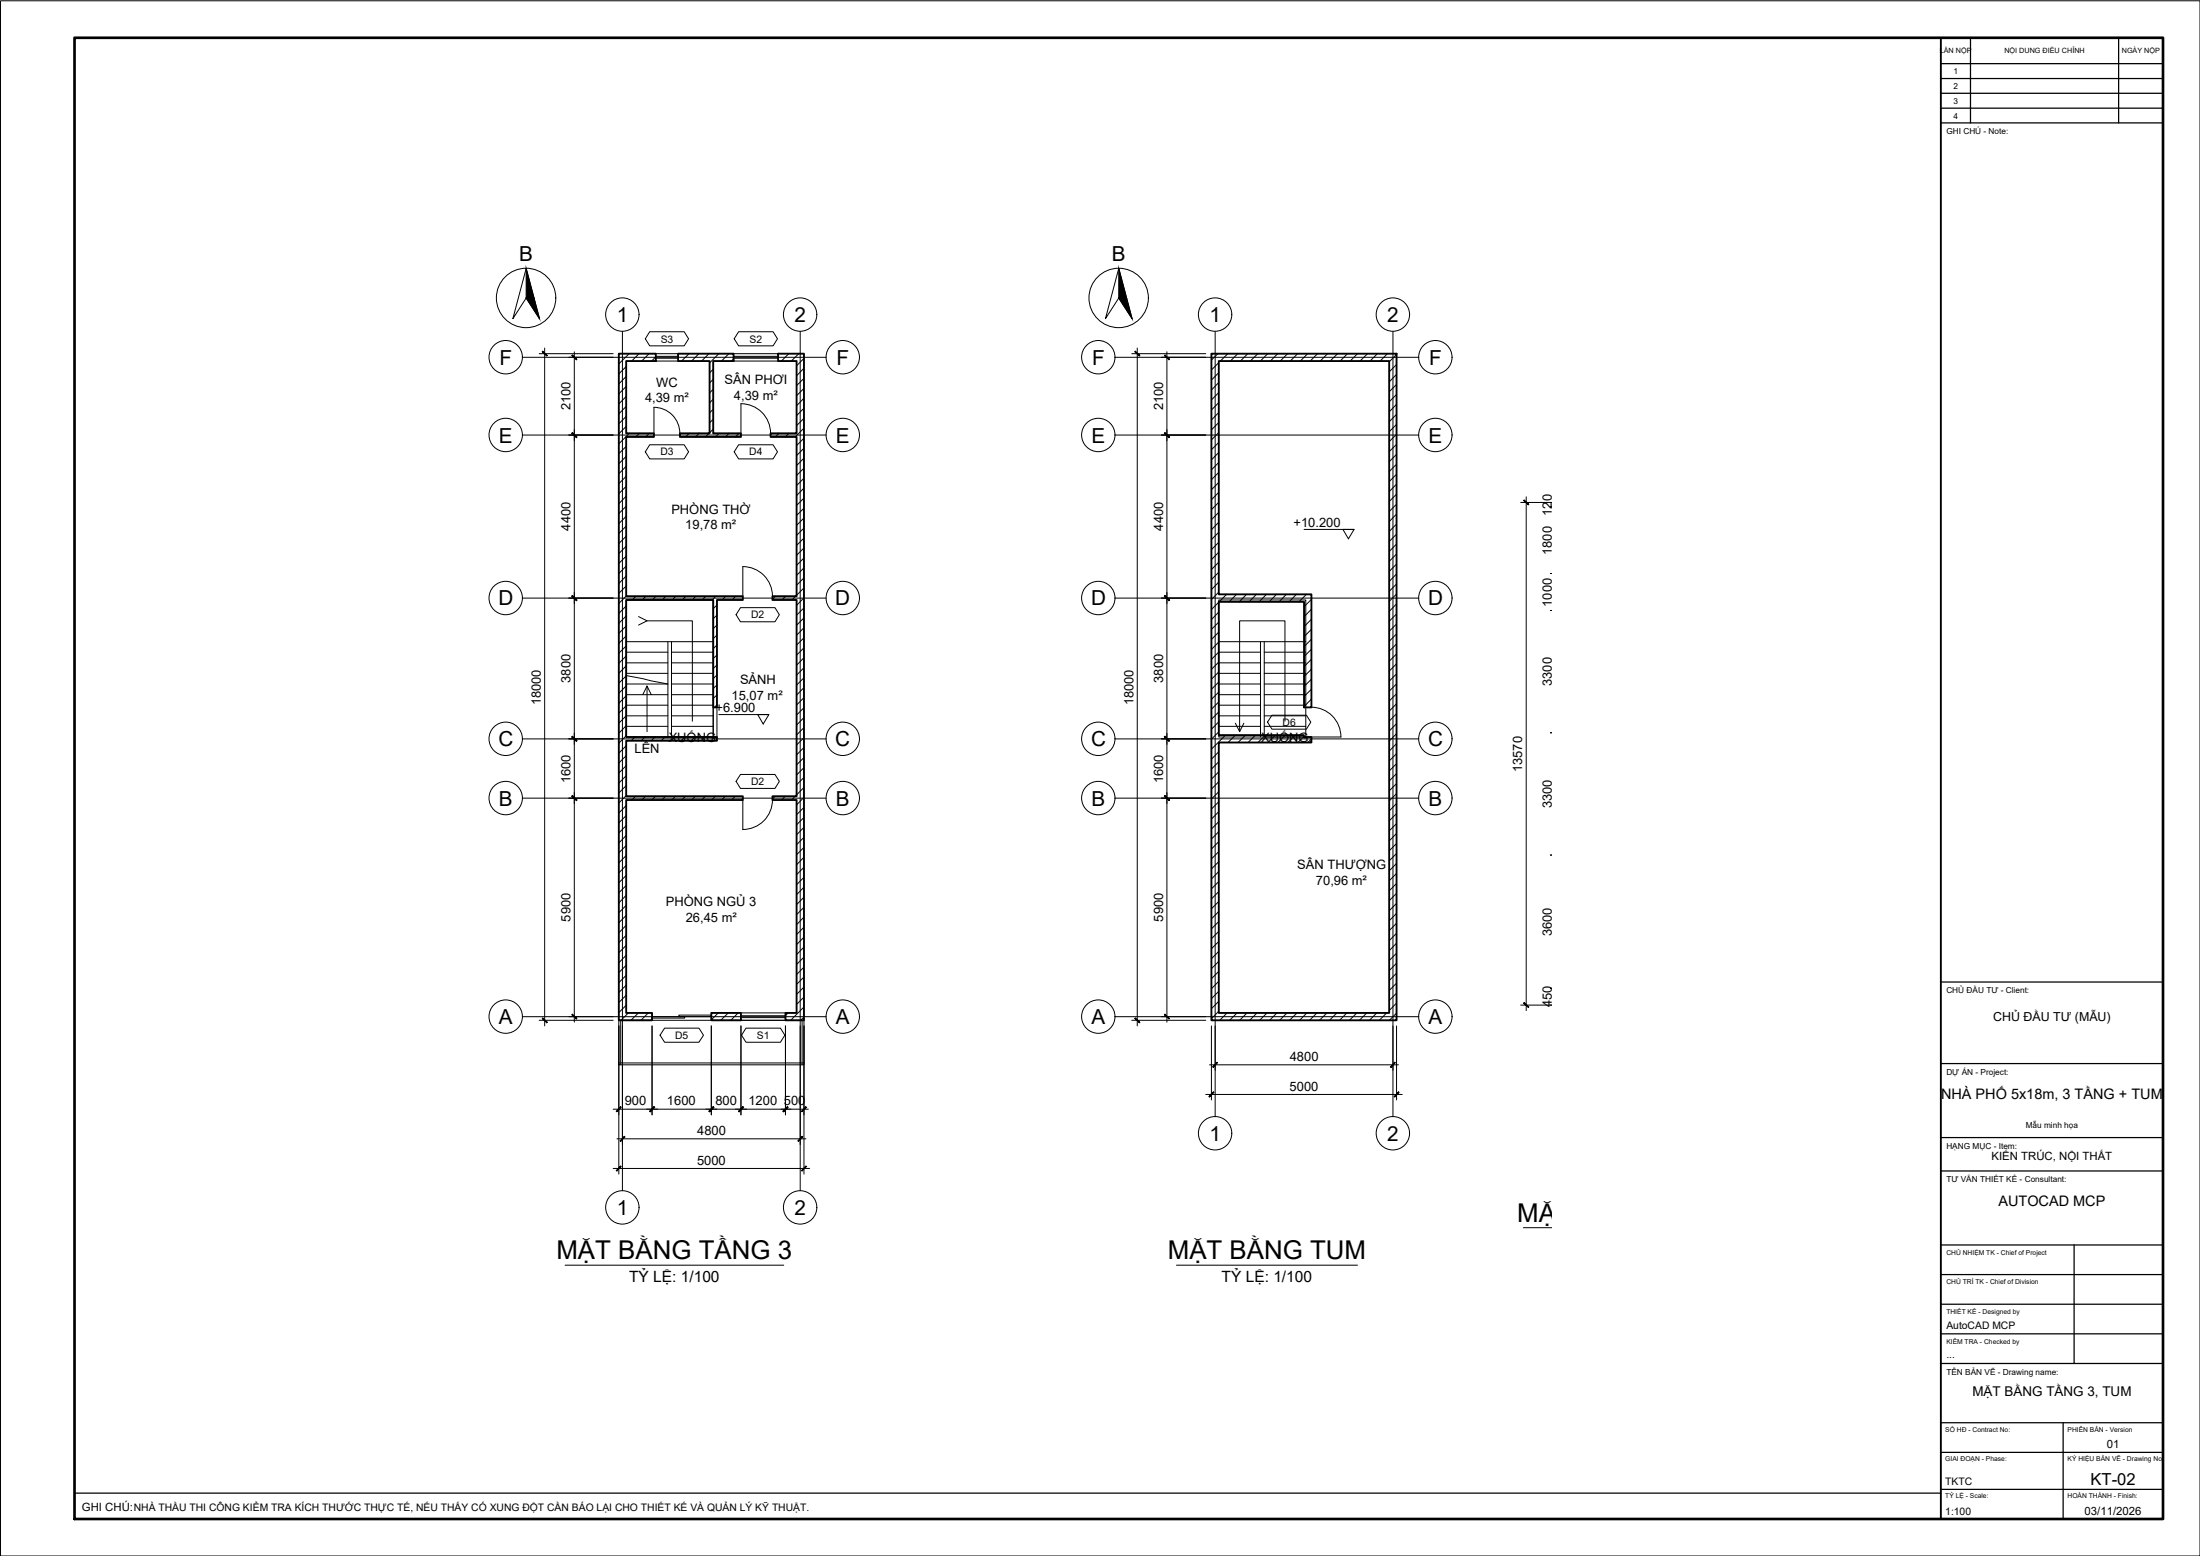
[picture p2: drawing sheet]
<svg xmlns="http://www.w3.org/2000/svg" width="594mm" height="420mm" viewBox="0 0 594 420" stroke-linecap="round" stroke-linejoin="round" font-family="sans-serif">
<!-- layer: A-WALL -->
<path d="M167.1 95.5h10v2h-8v19.5h7.5v1h-7.5v43h31.5v1h-7v29h-1v-29h-23.5v37h24.5v1h-24.5v15h31.5v1h-31.5v57.5h7v2h-9zM183.1 95.5h15v2h-5.5v19.5h7.5v1h-16.5v-1h8v-19.5h-8.5zM210.1 95.5h7v180h-5v-2h3v-57.5h-6.5v-1h6.5v-53h-6.5v-1h6.5v-43h-7v-1h7v-19.5h-5zM327.1 95.5h50v180h-50zM329.1 97.5h46v176h-46v-73h25v-1.5h-2v-.5h-23v-36h23v28.5h2v-30.5h-25zM192.1 273.5h8v2h-8z" fill="none" stroke="#000" stroke-width=".51"/>
<!-- layer: A-WALL-PATT -->
<g fill="none" stroke="#000" stroke-width=".27">
<path d="M167.2 95.5l-.1 .1M169.1 99l-2 2M169.9 95.5l-2.8 2.8M172.6 95.5l-2 2M175.3 95.5l-2 2M177.1 96.4l-1.1 1.1M183.4 95.5l-.3 .3M186.1 95.5l-2.1 2M188.7 95.5l-2 2M191.4 95.5l-1.9 2M192.6 99.7l-1 1M194.1 95.5l-2.5 2.5"/>
<path d="M196.8 95.5l-2 2M198.1 96.9l-.6 .6M210.3 95.5l-.2 .2M213 95.5l-2 2M215.7 95.5l-2 2M217.1 96.8l-2 2M217.1 99.4l-2 2.1M328.9 95.5l-1.8 1.7M329.1 97.9l-2 2M331.6 95.5l-2.1 2M334.2 95.5l-2 2M336.9 95.5l-1.9 2"/>
<path d="M339.7 95.5l-2.1 2M342.3 95.5l-2 2M345 95.5l-2 2M347.7 95.5l-2 2M350.4 95.5l-2 2M353.1 95.5l-2 2M355.8 95.5l-2 2M358.5 95.5l-2 2M361.2 95.5l-2 2M363.9 95.5l-2 2M366.6 95.5l-2 2M369.3 95.5l-2 2"/>
<path d="M372 95.5l-2 2M374.7 95.5l-2 2M377.1 95.7l-2 2M377.1 98.4l-2 2M169.1 101.6l-2 2.1M169.1 104.4l-2 1.9M169.1 107.1l-2 2M169.1 109.7l-2 2.1M169.1 112.4l-2 2M169.1 115.1l-2 2M169.9 117l-2.8 2.8M172.6 117l-1 1"/>
<path d="M175.3 117l-1 1M186.1 117l-1 1M188.8 117l-1 1M191.5 117l-1 1M192.6 102.4l-1 1M192.6 105.1l-1 1M192.6 107.8l-1 1M192.6 110.5l-1 1M192.6 113.2l-1 1M192.6 115.9l-1 1M194.2 117l-1 1M196.9 117l-1 1"/>
<path d="M199.6 117l-1 1M210.4 117l-1 1M213 117l-.9 1M217.1 102.2l-2 1.9M217.1 104.9l-2 1.9M217.1 107.5l-2 2.1M217.1 110.2l-2 2M217.1 112.9l-2 2M217.1 115.6l-2.4 2.4M217.1 118.3l-2 2M329.1 106l-2 2M329.1 108.7l-2 2"/>
<path d="M329.1 116.8l-2 2M329.1 100.6l-2 2M329.1 103.3l-2 2M329.1 111.4l-2 2M329.1 114.1l-2 2M329.1 119.5l-2 2M377.1 106.5l-2 2M377.1 101.1l-2 2M377.1 103.8l-2 2M377.1 109.2l-2 2M377.1 111.9l-2 2M377.1 114.6l-2 2"/>
<path d="M377.1 117.3l-2 2M377.1 120l-2 2M169.1 120.5l-2 2M169.1 123.2l-2 2M169.1 125.9l-2 2M169.1 128.6l-2 2M169.1 131.3l-2 2M169.1 134l-2 2M169.1 136.7l-2 2M169.1 139.4l-2 2M217.1 121l-2 2M217.1 123.7l-2 2"/>
<path d="M217.1 126.4l-2 2M217.1 129.1l-2 2M217.1 131.8l-2 2M217.1 134.5l-2 2M217.1 137.2l-2 2M217.1 139.9l-2 2M329.1 122.2l-2 2M329.1 130.3l-2 1.9M329.1 132.9l-2 2.1M329.1 124.9l-2 2M329.1 127.6l-2 1.9M329.1 135.6l-2 2"/>
<path d="M329.1 138.3l-2 2M377.1 122.7l-2 2M377.1 125.3l-2 2M377.1 128.1l-2 1.9M377.1 130.7l-2 2.1M377.1 133.4l-2 2M377.1 136.1l-2 2M377.1 138.8l-2 2M169.1 142.1l-2 2M169.1 144.8l-2 2M169.1 147.5l-2 2M169.1 150.2l-2 1.9"/>
<path d="M169.1 152.9l-2 2M169.1 155.5l-2 2.1M169.1 158.2l-2 2M217.1 142.6l-2 2M217.1 145.3l-2 2M217.1 148l-2 1.9M217.1 150.7l-2 2M217.1 153.3l-2 2.1M217.1 156l-2 2M217.1 158.8l-2 1.9M329.1 146.4l-2 2M329.1 154.5l-2 2"/>
<path d="M329.1 159.9l-2 2M329.1 141l-2 2M329.1 143.7l-2 2M329.1 149.1l-2 2M329.1 151.8l-2 2M329.1 157.2l-2 2M377.1 141.5l-2 2M377.1 144.2l-2 2M377.1 146.9l-2 2M377.1 149.6l-2 2M377.1 152.3l-2 2M377.1 155l-2 2"/>
<path d="M377.1 157.7l-2 2M169.1 161l-2 1.9M169.1 163.6l-2 2.1M169.1 166.3l-2 2M169.1 169l-2 2M169.1 171.7l-2 2M169.1 174.4l-2 2M169.1 177.1l-2 2M169.1 179.8l-2 2M171.7 161l-1 1M174.4 161l-1 1M177.1 161l-1 1"/>
<path d="M179.8 161l-1 1M182.5 161l-1 1M185.2 161l-1 1M187.9 161l-1 1M190.6 161l-1 1M193.3 161l-1 1M193.6 163.4l-1 1M193.6 166.1l-1 1M193.6 168.8l-1 1M193.6 171.5l-1 1M193.6 174.2l-1 1M193.6 176.9l-1 .9"/>
<path d="M193.6 179.5l-1 1.1M196 161l-1 1M198.7 161l-1 1M200.6 161.8l-.2 .2M209.4 161l-.8 .8M212.1 161l-1 1M214.9 161l-1.1 1M217.1 161.4l-2 2M217.1 164.1l-2 2M217.1 166.8l-2 2M217.1 169.5l-2 2M217.1 172.2l-2 2"/>
<path d="M217.1 174.9l-2 2M217.1 177.6l-2 2M329.1 162.6l-2 2M329.1 165.3l-2 2M329.1 168l-2 2M329.1 170.7l-2 2M329.1 173.4l-2 2M329.1 176.1l-2 2M329.1 178.8l-2 2M331.2 160.5l-2 2M333.9 160.5l-2 2M336.6 160.5l-2 2"/>
<path d="M339.3 160.5l-2 2M342 160.5l-2 2M344.7 160.5l-2 2M347.4 160.5l-2 2M350.1 160.5l-2 2M352.8 160.5l-2.1 2M354.1 161.8l-2 2M354.1 164.5l-2 2M354.1 167.2l-2 2M354.1 169.9l-2 2M354.1 172.6l-2 2M354.1 175.3l-2 2"/>
<path d="M354.1 178l-2 2M377.1 160.4l-2 2M377.1 163.1l-2 2M377.1 165.8l-2 2M377.1 168.5l-2 2M377.1 171.2l-2 2M377.1 173.9l-2 2M377.1 176.6l-2 2M377.1 179.2l-2 2M169.1 182.5l-2 2M169.1 185.2l-2 2M169.1 187.9l-2 2"/>
<path d="M169.1 190.6l-2 2M169.1 193.3l-2 2M169.1 196l-2 2M169.1 198.7l-2 2M171.5 199l-1.1 1M174.1 199l-.9 1M176.8 199l-1 1M179.5 199l-1 1M182.2 199l-1 1M184.9 199l-1 1M187.6 199l-1 1M190.3 199l-1 1"/>
<path d="M193 199l-1 1M193.6 182.2l-1 1.1M193.6 185l-1 .9M193.6 187.6l-1 1M193.6 190.3l-.7 .7M217.1 180.3l-2 2M217.1 183l-2 2M217.1 185.7l-2 2M217.1 188.4l-2 2M217.1 191.1l-2 2M217.1 193.8l-2 2M217.1 196.5l-2 2"/>
<path d="M217.1 199.2l-2 2M329.1 181.4l-2 2M329.1 184.2l-2 1.9M329.1 186.9l-2 1.9M329.1 189.5l-2 2M329.1 192.2l-2 2M329.1 194.9l-2 2M329.1 197.6l-2 2M330.9 198.5l-3.8 3.8M333.6 198.5l-2 2M336.3 198.5l-2 2M339 198.5l-2 2"/>
<path d="M341.7 198.5l-2 2M344.4 198.5l-2 2M347.1 198.5l-2 2M349.8 198.5l-2 2M352.1 198.9l-1.6 1.6M354.1 180.7l-2 2M354.1 183.4l-2 2M354.1 186.1l-2 2M354.1 188.8l-2 2M354.1 199.6l-.9 .9M377.1 181.9l-2 2M377.1 184.7l-2 1.9"/>
<path d="M377.1 187.3l-2 2M377.1 190l-2 2M377.1 192.7l-2 2M377.1 195.4l-2 2M377.1 198.1l-2 2M169.1 201.4l-2 2M169.1 204l-2 2M169.1 206.8l-2 1.9M169.1 209.5l-2 2M169.1 212.1l-2 2M169.1 214.8l-2 2M169.1 217.5l-2 2"/>
<path d="M171.6 215l-1 1M174.3 215l-1 1M177 215l-1 1M179.7 215l-1 1M182.4 215l-1 1M185.1 215l-1 1M187.8 215l-1 1M190.5 215l-1 1M193.2 215l-1 1M195.8 215l-.9 1M198.6 215l-1.1 1M200.6 215.6l-.3 .4"/>
<path d="M209.4 215l-.8 .7M212 215l-1 1M214.7 215l-1 1M217.1 201.8l-2 2M217.1 204.6l-2 1.9M217.1 207.3l-2 2M217.1 209.9l-2 2M217.1 212.6l-2 2M217.1 215.3l-2 2M217.1 218l-2 2M329.1 203l-2 2M329.1 205.7l-2 2"/>
<path d="M329.1 208.4l-2 2M329.1 211.1l-2 2M329.1 213.8l-2 2M329.1 216.5l-2 2M329.1 219.2l-2 2M377.1 200.8l-2 2M377.1 203.5l-2 2M377.1 206.2l-2 2M377.1 208.9l-2 2M377.1 211.6l-2 2M377.1 214.3l-2 2M377.1 217l-2 2"/>
<path d="M377.1 219.7l-2 2M169.1 220.2l-2 2M169.1 222.9l-2 2M169.1 225.6l-2 2M169.1 228.3l-2 2M169.1 231l-2 2M169.1 233.7l-2 2M169.1 236.4l-2 2M169.1 239.1l-2 2M217.1 220.7l-2 2M217.1 223.4l-2 2M217.1 226.1l-2 2"/>
<path d="M217.1 228.8l-2 2M217.1 231.5l-2 2M217.1 234.2l-2 2M217.1 236.9l-2 2M217.1 239.6l-2 2M329.1 221.9l-2 2M329.1 224.6l-2 2M329.1 227.2l-2 2.1M329.1 230l-2 1.9M329.1 232.7l-2 2M329.1 235.3l-2 2.1M329.1 238l-2 2"/>
<path d="M377.1 222.4l-2 2M377.1 225l-2 2.1M377.1 227.8l-2 1.9M377.1 230.5l-2 2M377.1 233.1l-2 2.1M377.1 235.8l-2 2M377.1 238.5l-2 2M169.1 241.8l-2 2M169.1 244.5l-2 2M169.1 247.2l-2 2M169.1 249.9l-2 2M169.1 252.6l-2 2"/>
<path d="M169.1 255.3l-2 2M169.1 257.9l-2 2.1M217.1 242.3l-2 2M217.1 245l-2 2M217.1 247.7l-2 2M217.1 250.4l-2 1.9M217.1 253.1l-2 2M217.1 255.7l-2 2.1M217.1 258.4l-2 2M329.1 240.7l-2 2M329.1 243.4l-2 2M329.1 246.1l-2 2"/>
<path d="M329.1 248.8l-2 2M329.1 251.5l-2 2M329.1 254.2l-2 2M329.1 256.9l-2 2M329.1 259.6l-2 2M377.1 241.2l-2 2M377.1 243.9l-2 2M377.1 246.6l-2 2M377.1 249.3l-2 2M377.1 252l-2 2M377.1 254.7l-2 2M377.1 257.4l-2 2"/>
<path d="M169.1 260.6l-2 2M169.1 263.4l-2 1.9M169.1 266l-2 2M169.1 268.7l-2 2M169.1 271.4l-2 2M169.7 273.5l-2 2M172.4 273.5l-2 2M175.1 273.5l-2 2M176.1 275.2l-.3 .3M193.9 273.5l-1.8 1.9M196.7 273.5l-2.1 2M199.3 273.5l-2 2"/>
<path d="M200.1 275.5h-.1M212.8 273.5l-.7 .7M217.1 261.2l-2 1.9M217.1 263.8l-2 2M217.1 266.5l-2 2M217.1 269.2l-2 2M217.1 271.9l-3.6 3.6M217.1 274.6l-.9 .9M329.1 262.3l-2 2M329.1 265l-2 2M329.1 267.7l-2 2M329.1 270.4l-2 2"/>
<path d="M329.1 273.1l-2 2M331.4 273.5l-2 2M334.1 273.5l-2.1 2M336.7 273.5l-2 2M339.4 273.5l-1.9 2M342.2 273.5l-2.1 2M344.8 273.5l-2 2M347.5 273.5l-2 2M350.2 273.5l-2 2M352.9 273.5l-2 2M355.6 273.5l-2 2M358.3 273.5l-2 2"/>
<path d="M361 273.5l-2 2M363.7 273.5l-2 2M366.4 273.5l-2 2M369.1 273.5l-2 2M371.8 273.5l-2 2M374.5 273.5l-2 2M377.1 260.1l-2 2M377.1 262.8l-2 2M377.1 265.5l-2 2M377.1 268.2l-2 2M377.1 270.8l-2 2.1M377.1 273.6l-1.9 1.9"/>
</g>
<!-- layer: A-DOOR -->
<path d="M176.6 110a7 7 0 0 1 7 7M176.6 110v7M200.1 109a8 8 0 0 1 8 8M200.1 109v8M208.6 161a8 8 0 0 0-8-8v8M354.1 191a8 8 0 0 1 8 8h-8M208.6 216a8 8 0 0 1-8 8v-8M176.1 274.5h8.8v.4h-8.8zM183.3 274.1h8.8v.4h-8.8z" fill="none" stroke="#000" stroke-width=".27"/>
<!-- layer: A-ANNO-TEXT -->
<path d="M175.4 89.6h9.4l1.1 1.9-1.1 1.9h-9.4l-1.1-1.9zM199.4 89.6h9.4l1.1 1.9-1.1 1.9h-9.4l-1.1-1.9zM175.4 120.1h9.4l1.1 1.9-1.1 1.9h-9.4l-1.1-1.9zM199.4 120.1h9.4l1.1 1.9-1.1 1.9h-9.4l-1.1-1.9zM200 164.1h9.3l1.2 1.9-1.2 1.9h-9.3l-1.2-1.9zM343.5 193.1h9.3l1.2 1.9-1.2 1.9h-9.3l-1.2-1.9zM200 209.1h9.3l1.2 1.9-1.2 1.9h-9.3l-1.2-1.9zM179.5 277.6h9.2l1.3 1.9-1.3 1.9h-9.2l-1.3-1.9zM201.4 277.6h9.3l1.2 1.9-1.2 1.9h-9.3l-1.1-1.9zM411.4 331.5h7.7M152.6 341.6h59M317.7 341.6h48.9" fill="none" stroke="#000" stroke-width=".27"/>
<!-- layer: A-GLAZ -->
<path d="M177.1 95.5h6M177.1 97.5h6M177.1 96.2h6M177.1 96.7h6M198.1 95.5h12M198.1 97.5h12M198.1 96.2h12M198.1 96.7h12M200.1 275.5h12M200.1 273.5h12M200.1 274.8h12M200.1 274.3h12" fill="none" stroke="#000" stroke-width=".27"/>
<!-- layer: A-OPEN -->
<path d="M192.6 191v8M193.6 191v8" fill="none" stroke="#000" stroke-width=".27"/>
<!-- layer: A-ANNO-DIMS -->
<g fill="none" stroke="#000" stroke-width=".27">
<path d="M145.6 95.5h20M147.1 94v183M153.6 96.5h12M155.1 95v181M305.6 95.5h20M307.1 94v183M313.6 96.5h12M315.1 95v181M153.6 117.5h12M313.6 117.5h12M410.6 135.7h8.5M412.1 134.2v138.7"/>
<path d="M418.6 136.9h.5M418.6 154.9h.5M153.6 161.5h12M313.6 161.5h12M418.6 164.8h.5M153.6 199.5h12M313.6 199.5h12M418.6 197.9h.5M153.6 215.5h12M313.6 215.5h12M418.6 230.9h.5M145.6 275.5h20"/>
<path d="M153.6 274.5h12M167.1 277v40M168.1 277v32M176.1 277v24M192.1 277v24M200.1 277v24M212.1 277v24M216.1 277v32M217.1 277v40M305.6 275.5h20M313.6 274.5h12M327.1 277v20"/>
<path d="M328.1 277v12M376.1 277v12M377.1 277v20M410.6 271.4h8.5M418.6 266.9h.5M165.6 299.5h48M210.9 299.5h7.4M325.6 295.5h53M326.6 287.5h51M165.6 315.5h53M166.6 307.5h51"/>
</g>
<!-- layer: 0 -->
<g fill="#000" stroke="#000" stroke-width=".27">
<path d="M146.4 95l1.2 1.1 .2-.1zM146.4 95l.2-.2 1.2 1.2z"/>
<path d="M154.4 96l1.2 1.2 .2-.2zM154.4 96l.2-.2 1.2 1.2z"/>
<path d="M306.5 95l1.2 1.1 .1-.1zM306.5 95l.1-.2 1.2 1.2z"/>
<path d="M314.5 96l1.2 1.2 .1-.2zM314.5 96l.1-.2 1.2 1.2z"/>
<path d="M154.6 116.8l-.2 .2 1.4 1zM154.4 117l1.4 1-.2 .2z"/>
<path d="M154.4 117l1.2 1.2 .2-.2zM154.4 117l.2-.2 1.2 1.2z"/>
<path d="M314.6 116.8l-.1 .2 1.3 1zM314.5 117l1.3 1-.1 .2z"/>
<path d="M314.5 117l1.2 1.2 .1-.2zM314.5 117l.1-.2 1.2 1.2z"/>
<path d="M411.5 135.1l1.2 1.2 .1-.1zM411.5 135.1l.1-.1 1.2 1.2z"/>
<path d="M154.6 160.8l-.2 .2 1.4 1.1zM154.4 161l1.4 1.1-.2 .1z"/>
<path d="M154.4 161l1.2 1.2 .2-.1zM154.6 160.8l1.2 1.3-1.4-1.1z"/>
<path d="M314.6 160.8l-.1 .2 1.3 1.1zM314.5 161l1.3 1.1-.1 .1z"/>
<path d="M314.5 161l1.2 1.2 .1-.1zM314.6 160.8l1.2 1.3-1.3-1.1z"/>
<path d="M154.6 198.8l-.2 .2 1.4 1zM154.4 199l1.4 1-.2 .2z"/>
<path d="M314.6 198.8l-.1 .2 1.3 1zM314.5 199l1.3 1-.1 .2z"/>
<path d="M154.6 214.8l-.2 .2 1.4 1zM154.4 215l1.4 1-.2 .2z"/>
<path d="M154.4 215l1.2 1.2 .2-.2zM154.4 215l.2-.2 1.2 1.2z"/>
<path d="M154.4 199l1.2 1.2 .2-.2zM154.6 198.8l1.2 1.2-1.4-1z"/>
<path d="M314.6 214.8l-.1 .2 1.3 1zM314.5 215l1.3 1-.1 .2z"/>
<path d="M314.5 215l1.2 1.2 .1-.2zM314.5 215l.1-.2 1.2 1.2z"/>
<path d="M314.5 199l1.2 1.2 .1-.2zM314.6 198.8l1.2 1.2-1.3-1z"/>
<path d="M146.6 274.9l-.2 .1 1.4 1.1zM146.4 275l1.4 1.1-.2 .1z"/>
<path d="M154.6 273.9l-.2 .1 1.4 1zM154.4 274l1.4 1-.2 .2z"/>
<path d="M306.6 274.9l-.1 .1 1.3 1.1zM306.5 275l1.3 1.1-.1 .1z"/>
<path d="M314.6 273.9l-.1 .1 1.3 1zM314.5 274l1.3 1-.1 .2z"/>
<path d="M411.6 270.7l-.1 .1 1.3 1.1zM411.5 270.8l1.3 1.1-.1 .1z"/>
<path d="M167.6 298.9l-1 1.3 1.1-1.2zM167.6 298.9l-1 1.3-.2-.1z"/>
<path d="M176.6 298.9l-1 1.3 1.2-1.2zM176.6 298.9l-1 1.3-.2-.1z"/>
<path d="M192.6 298.9l-1 1.3 1.2-1.2zM192.6 298.9l-1 1.3-.2-.1z"/>
<path d="M200.6 298.9l-1 1.3 1.2-1.2zM200.6 298.9l-1 1.3-.2-.1z"/>
<path d="M217.6 298.9l-1.1 1.3 1.3-1.2zM216.4 300.1l1.2-1.2-1.1 1.3z"/>
<path d="M327.7 294.9l-1.1 1.3 1.2-1.2zM326.4 296.1l1.3-1.2-1.1 1.3z"/>
<path d="M328.6 286.9l-1 1.3 1.2-1.2zM328.6 286.9l-1 1.3-.1-.1z"/>
<path d="M376.7 286.9l-1.2 1.2 .1 .1zM376.7 286.9l.1 .1-1.2 1.2z"/>
<path d="M377.7 294.9l-1.2 1.2 .1 .1zM377.7 294.9l.1 .1-1.2 1.2z"/>
<path d="M167.6 314.9l-1 1.3 1.1-1.2zM167.6 314.9l-1 1.3-.2-.1z"/>
<path d="M168.6 306.9l-1 1.3 1.2-1.2zM168.6 306.9l-1 1.3-.2-.1z"/>
<path d="M175.4 300.1l.2 .1 1-1.3zM176.6 298.9l.2 .1-1.2 1.2z"/>
<path d="M191.4 300.1l.2 .1 1-1.3zM192.6 298.9l.2 .1-1.2 1.2z"/>
<path d="M199.4 300.1l.2 .1 1-1.3zM200.6 298.9l.2 .1-1.2 1.2z"/>
<path d="M211.4 300.1l.2 .1 1.1-1.3zM212.7 298.9l.1 .1-1.2 1.2z"/>
<path d="M211.4 300.1l.2 .1 1.1-1.3zM212.7 298.9l.1 .1-1.2 1.2z"/>
<path d="M215.4 308.1l.2 .1 1-1.3zM216.6 306.9l.2 .1-1.2 1.2z"/>
<path d="M216.4 316.1l.1 .1 1.1-1.3zM217.6 314.9l.2 .1-1.3 1.2z"/>
</g>
<!-- layer: S-GRID -->
<g fill="none" stroke="#000" stroke-width=".27">
<path d="M141.1 96.5h82M168.1 89.5v232M216.1 89.5v232M301.1 96.5h82M328.1 89.5v212M376.1 89.5v212M141.1 117.5h82M301.1 117.5h82M141.1 161.5h82M301.1 161.5h82M141.1 199.5h82M301.1 199.5h82"/>
<path d="M141.1 215.5h82M301.1 215.5h82M141.1 274.5h82M301.1 274.5h82"/>
</g>
<!-- layer: S-GRID-IDEN -->
<g fill="none" stroke="#000" stroke-width=".27">
<circle cx="136.6" cy="96.5" r="4.5"/>
<circle cx="168.1" cy="84.9" r="4.5"/>
<circle cx="216.1" cy="84.9" r="4.5"/>
<circle cx="227.6" cy="96.5" r="4.5"/>
<circle cx="296.6" cy="96.5" r="4.5"/>
<circle cx="328.1" cy="84.9" r="4.5"/>
<circle cx="376.1" cy="84.9" r="4.5"/>
<circle cx="387.6" cy="96.5" r="4.5"/>
<circle cx="136.6" cy="117.5" r="4.5"/>
<circle cx="227.6" cy="117.5" r="4.5"/>
<circle cx="296.6" cy="117.5" r="4.5"/>
<circle cx="387.6" cy="117.5" r="4.5"/>
<circle cx="136.6" cy="161.5" r="4.5"/>
<circle cx="227.6" cy="161.5" r="4.5"/>
<circle cx="296.6" cy="161.5" r="4.5"/>
<circle cx="387.6" cy="161.5" r="4.5"/>
<circle cx="136.6" cy="199.5" r="4.5"/>
<circle cx="227.6" cy="199.5" r="4.5"/>
<circle cx="296.6" cy="199.5" r="4.5"/>
<circle cx="387.6" cy="199.5" r="4.5"/>
<circle cx="136.6" cy="215.5" r="4.5"/>
<circle cx="227.6" cy="215.5" r="4.5"/>
<circle cx="296.6" cy="215.5" r="4.5"/>
<circle cx="387.6" cy="215.5" r="4.5"/>
<circle cx="136.6" cy="274.5" r="4.5"/>
<circle cx="227.6" cy="274.5" r="4.5"/>
<circle cx="296.6" cy="274.5" r="4.5"/>
<circle cx="387.6" cy="274.5" r="4.5"/>
<circle cx="328.1" cy="306" r="4.5"/>
<circle cx="376.1" cy="306" r="4.5"/>
<circle cx="168.1" cy="326" r="4.5"/>
<circle cx="216.1" cy="326" r="4.5"/>
</g>
<!-- layer: A-FLOR-STRS -->
<g fill="none" stroke="#000" stroke-width=".27">
<path d="M169.1 162h23.5v37h-23.5zM169.1 173.3h23.5M169.1 179h11.3M169.1 176.1h11.3M172.4 166.5l2.3 1.1-2.3 1.2M174.7 167.6h12.3v27.1M180.4 173.3v25.7M181.3 173.3v25.7h11.3M181.3 179h11.3M181.3 176.1h11.3M329.1 162h23.5v37h-23.5zM329.1 173.3h23.5"/>
<path d="M329.1 179h11.3M329.1 176.1h11.3M340.4 173.3v25.7M341.4 173.3v25.7h11.2M341.4 179h11.2M341.4 176.1h11.2M169.1 182.4l11.3 2.3h-11.3M169.1 196.1h11.3M169.1 193.3h11.3M169.1 190.4h11.3M169.1 187.6h11.3M169.1 181.8h11.3"/>
<path d="M173.6 187.6l1.1-2.3 1.2 2.3M174.7 185.3v12.3M181.3 196.1h11.3M181.3 193.3h11.3M181.3 190.4h11.3M181.3 187.6h11.3M181.3 184.7h11.3M181.3 181.8h11.3M329.1 196.1h11.3M329.1 193.3h11.3M329.1 190.4h11.3M329.1 187.6h11.3"/>
<path d="M329.1 184.7h11.3M329.1 181.8h11.3M333.6 195.3l1.1 2.3 1.2-2.3M341.4 196.1h11.2M341.4 193.3h11.2M341.4 190.4h11.2M341.4 187.6h11.2M341.4 184.7h11.2M341.4 181.8h11.2M347 194.7v-27.1h-12.3v30"/>
</g>
<!-- layer: A-FLOR-LEVL -->
<path d="M167.1 275.5h50v12h-50zM167.6 275.5v12M216.6 275.5v12M167.1 287h50" fill="none" stroke="#000" stroke-width=".27"/>
<!-- layer: A-ANNO-SYMB -->
<g fill="none" stroke="#000" stroke-width=".27">
<path d="M142.1 72.5l3.6 13.6-3.6-5.6-3.6 5.6zM302.1 72.5l3.6 13.6-3.6-5.6-3.6 5.6zM352.1 143h13.5M362.6 143h3l-1.5 2.5zM194.1 193h13.5M204.6 193h3l-1.5 2.5z"/>
<circle cx="142.1" cy="80.5" r="8"/>
<circle cx="302.1" cy="80.5" r="8"/>
</g>
<g fill="#000" stroke="#000" stroke-width=".27">
<path d="M142.1 72.5l2.1 8h-2.1zM142.1 80.5l3.6 5.6-1.5-5.6z"/>
<path d="M302.1 72.5l2.1 8h-2.1zM302.1 80.5l3.6 5.6-1.5-5.6z"/>
</g>
<!-- layer: A-ANNO-TTLB -->
<path d="M.1 .2h594v420h-594z" fill="none" stroke="#000" stroke-width=".27"/>
<path d="M20.1 10.2h564v400h-564z" fill="none" stroke="#000" stroke-width=".72"/>
<path d="M524.1 10.2v400" fill="none" stroke="#000" stroke-width=".51"/>
<g fill="none" stroke="#000" stroke-width=".34">
<path d="M524.1 17.2h60M532.1 10.2v23M572.1 10.2v23M524.1 33.2h60M524.1 21.2h60M524.1 25.2h60M524.1 29.2h60M524.1 265.2h60M524.1 287.2h60M524.1 307.2h60M524.1 316.2h60M524.1 336.2h60"/>
<path d="M560.1 336.2v32M524.1 344.2h60M524.1 352.2h60M524.1 368.2h60M524.1 360.2h60M524.1 384.2h60M524.1 392.2h60M557.1 384.2v26M20.1 403.2h504M524.1 402.2h60"/>
</g>
<g font-size="7">
<text x="409.7" y="329.9">MẶT ĐỨNG CHÍNH (TRỤC A)</text>
<text x="150.3" y="340">MẶT BẰNG TẦNG 3</text>
<text x="315.4" y="340">MẶT BẰNG TUM</text>
</g>
<g font-size="5.6">
<text x="140.2" y="70.5">B</text>
<text x="300.2" y="70.5">B</text>
<text x="166.6" y="87">1</text>
<text x="214.6" y="87">2</text>
<text x="326.6" y="87">1</text>
<text x="374.6" y="87">2</text>
<text x="134.9" y="98.5">F</text>
<text x="225.9" y="98.5">F</text>
<text x="294.9" y="98.5">F</text>
<text x="385.9" y="98.5">F</text>
<text x="134.7" y="119.5">E</text>
<text x="225.7" y="119.5">E</text>
<text x="294.7" y="119.5">E</text>
<text x="385.8" y="119.5">E</text>
<text x="134.6" y="163.5">D</text>
<text x="225.6" y="163.5">D</text>
<text x="294.6" y="163.5">D</text>
<text x="385.6" y="163.5">D</text>
<text x="134.6" y="201.5">C</text>
<text x="225.6" y="201.5">C</text>
<text x="294.6" y="201.5">C</text>
<text x="385.6" y="201.5">C</text>
<text x="134.7" y="217.5">B</text>
<text x="225.7" y="217.5">B</text>
<text x="294.7" y="217.5">B</text>
<text x="385.8" y="217.5">B</text>
<text x="134.7" y="276.5">A</text>
<text x="225.7" y="276.5">A</text>
<text x="294.7" y="276.5">A</text>
<text x="385.8" y="276.5">A</text>
<text x="326.6" y="308">1</text>
<text x="374.6" y="308">2</text>
<text x="166.6" y="328">1</text>
<text x="214.6" y="328">2</text>
</g>
<text font-size="4.5" x="564.5" y="401">KT-02</text>
<g font-size="4.2">
<text x="169.9" y="346.2">TỶ LỆ: 1/100</text>
<text x="329.9" y="346.2">TỶ LỆ: 1/100</text>
</g>
<g font-size="3.9">
<text x="524.1" y="296.7">NHÀ PHỐ 5x18m, 3 TẦNG + TUM</text>
<text x="539.6" y="325.7">AUTOCAD MCP</text>
</g>
<text font-size="3.6" x="532.6" y="377">MẶT BẰNG TẦNG 3, TUM</text>
<g font-size="3.5">
<text x="177.2" y="104.4">WC</text>
<text x="195.7" y="103.7">SÂN PHƠI</text>
<text x="198.2" y="107.9">4,39 m²</text>
<text x="154.1" y="110.8" transform="rotate(-90 154.1 110.8)">2100</text>
<text x="174.2" y="108.6">4,39 m²</text>
<text x="314.1" y="110.8" transform="rotate(-90 314.1 110.8)">2100</text>
<text x="154.1" y="143.3" transform="rotate(-90 154.1 143.3)">4400</text>
<text x="181.3" y="138.7">PHÒNG THỜ</text>
<text x="185.1" y="142.9">19,78 m²</text>
<text x="314.1" y="143.3" transform="rotate(-90 314.1 143.3)">4400</text>
<text x="349.3" y="142.2">+10.200</text>
<text x="419.1" y="139.3" transform="rotate(-90 419.1 139.3)">120</text>
<text x="419.1" y="149.9" transform="rotate(-90 419.1 149.9)">1800</text>
<text x="419.1" y="163.9" transform="rotate(-90 419.1 163.9)">1000</text>
<text x="154" y="184.4" transform="rotate(-90 154 184.4)">3800</text>
<text x="199.8" y="184.7">SẢNH</text>
<text x="314.1" y="184.4" transform="rotate(-90 314.1 184.4)">3800</text>
<text x="419.1" y="185.3" transform="rotate(-90 419.1 185.3)">3300</text>
<text x="146.1" y="190.5" transform="rotate(-90 146.1 190.5)">18000</text>
<text x="197.5" y="188.9">15,07 m²</text>
<text x="306.1" y="190.5" transform="rotate(-90 306.1 190.5)">18000</text>
<text x="193.2" y="192.2">+6.900</text>
<text x="171.3" y="203.2">LÊN</text>
<text x="180.6" y="200.4">XUỐNG</text>
<text x="340.6" y="200.4">XUỐNG</text>
<text x="411.1" y="208.5" transform="rotate(-90 411.1 208.5)">13570</text>
<text x="154.1" y="211.5" transform="rotate(-90 154.1 211.5)">1600</text>
<text x="314.1" y="211.5" transform="rotate(-90 314.1 211.5)">1600</text>
<text x="419.1" y="218.2" transform="rotate(-90 419.1 218.2)">3300</text>
<text x="350.3" y="234.7">SÂN THƯỢNG</text>
<text x="355.4" y="238.9">70,96 m²</text>
<text x="179.8" y="244.7">PHÒNG NGỦ 3</text>
<text x="154.1" y="248.9" transform="rotate(-90 154.1 248.9)">5900</text>
<text x="185.2" y="248.9">26,45 m²</text>
<text x="314.1" y="248.9" transform="rotate(-90 314.1 248.9)">5900</text>
<text x="419.1" y="252.8" transform="rotate(-90 419.1 252.8)">3600</text>
<text x="419.1" y="272" transform="rotate(-90 419.1 272)">450</text>
<text x="348.3" y="286.5">4800</text>
<text x="168.7" y="298.5">900</text>
<text x="180.1" y="298.5">1600</text>
<text x="193.2" y="298.5">800</text>
<text x="202.1" y="298.5">1200</text>
<text x="211.7" y="298.5">500</text>
<text x="348.2" y="294.5">5000</text>
<text x="188.3" y="306.5">4800</text>
<text x="188.2" y="314.5">5000</text>
</g>
<text font-size="3.4" x="538.2" y="275.7">CHỦ ĐẦU TƯ (MẪU)</text>
<g font-size="3.1">
<text x="537.8" y="313.2">KIẾN TRÚC, NỘI THẤT</text>
<text x="568.9" y="391">01</text>
<text x="22.1" y="407.9">GHI CHÚ:NHÀ THẦU THI CÔNG KIỂM TRA KÍCH THƯỚC THỰC TẾ, NẾU THẤY CÓ XUNG ĐỘT CẦN BÁO LẠI CHO THIẾT KẾ VÀ QUẢN LÝ KỸ THUẬT.</text>
<text x="562.9" y="409">03/11/2026</text>
</g>
<g font-size="2.8">
<text x="178.4" y="92.5">S3</text>
<text x="202.4" y="92.5">S2</text>
<text x="178.3" y="123">D3</text>
<text x="202.3" y="123">D4</text>
<text x="202.8" y="167">D2</text>
<text x="346.3" y="196">D6</text>
<text x="202.8" y="212">D2</text>
<text x="182.3" y="280.5">D5</text>
<text x="204.4" y="280.5">S1</text>
<text x="525.6" y="358.8">AutoCAD MCP</text>
<text x="525.6" y="366.8">...</text>
<text x="525.3" y="401">TKTC</text>
<text x="525.3" y="409">1:100</text>
</g>
<g font-size="2.2">
<text x="527.5" y="20">1</text>
<text x="527.5" y="24">2</text>
<text x="527.5" y="28">3</text>
<text x="527.5" y="32">4</text>
<text x="525.6" y="36.2">GHI CHÚ - Note:</text>
<text x="525.6" y="268.2">CHỦ ĐẦU TƯ - Client:</text>
<text x="525.6" y="290.2">DỰ ÁN - Project:</text>
<text x="547" y="304.7">Mẫu minh họa</text>
<text x="525.6" y="310.2">HẠNG MỤC - Item:</text>
<text x="525.6" y="319.2">TƯ VẤN THIẾT KẾ - Consultant:</text>
<text x="525.6" y="371.2">TÊN BẢN VẼ - Drawing name:</text>
</g>
<g font-size="2">
<text x="523.8" y="14.4">LẦN NỘP</text>
<text x="541.2" y="14.4">NỘI DUNG ĐIỀU CHỈNH</text>
<text x="573" y="14.4">NGÀY NỘP</text>
</g>
<g font-size="1.8">
<text x="525.6" y="338.8">CHỦ NHIỆM TK - Chief of Project</text>
<text x="525.6" y="346.8">CHỦ TRÌ TK - Chief of Division</text>
<text x="525.6" y="354.8">THIẾT KẾ - Designed by</text>
<text x="525.6" y="362.8">KIỂM TRA - Checked by</text>
<text x="525.3" y="386.6">SỐ HĐ - Contract No:</text>
<text x="558.3" y="386.6">PHIÊN BẢN - Version</text>
<text x="525.3" y="394.6">GIAI ĐOẠN - Phase:</text>
<text x="558.3" y="394.6">KÝ HIỆU BẢN VẼ - Drawing No</text>
<text x="525.3" y="404.6">TỶ LỆ - Scale:</text>
<text x="558.3" y="404.6">HOÀN THÀNH - Finish:</text>
</g>
</svg>
